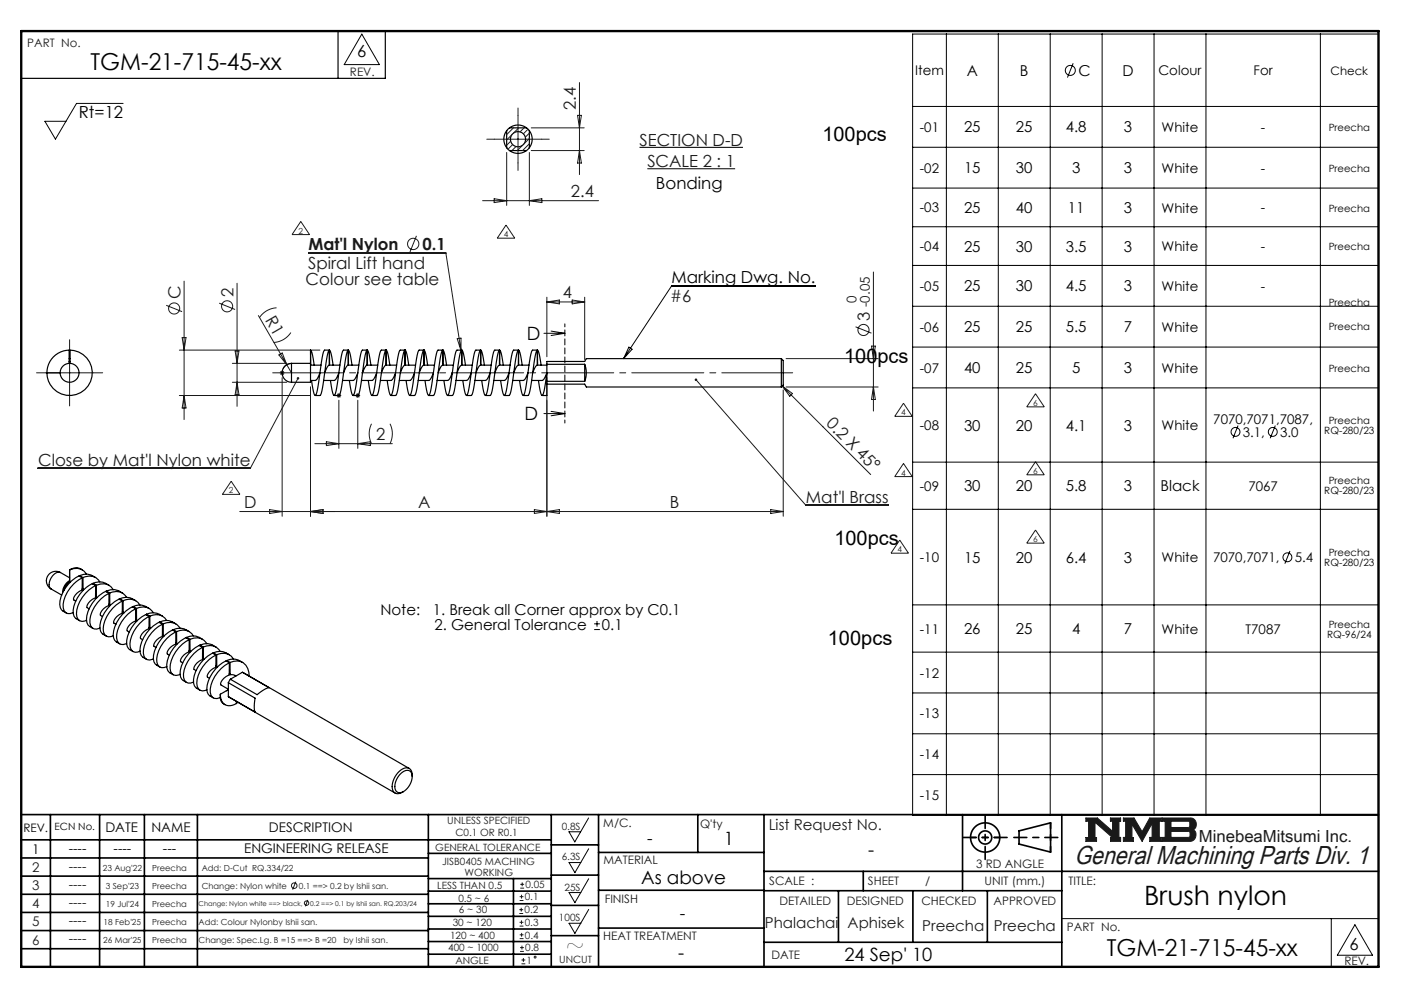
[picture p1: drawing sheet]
<svg xmlns="http://www.w3.org/2000/svg" width="297mm" height="210mm" viewBox="0 0 297 210" stroke-linecap="round" stroke-linejoin="round" font-family="sans-serif">
<g fill="none" stroke="#000" stroke-width=".35">
<path d="M4.5 172.3h287.1M4.5 177.6h112.1M10.7 172.3v32.2M21.1 172.3v32.2M30.5 172.3v32.2M41.8 172.3v32.2M90.6 172.3v32.2M116.6 172.3v32.2M116.6 178.7h10M126.6 172.3v32.2M147.6 172.3v8M161.6 172.3v32.2"/>
<path d="M203.6 172.3v16.1M215.6 175.7l6.6-1.7v6.2l-6.6-1.7zM224.6 172.3v32.2M4.5 185.3h86.1M4.5 181.4h86.1M4.5 189.1h86.1M4.5 193h86.1M4.5 196.8h86.1M90.6 199.1h26M90.6 193.8h26M90.6 188.5h26M90.6 191.1h26"/>
<path d="M90.6 180.5h26M90.6 185.8h26M90.6 196.5h26M108.6 185.8v18.5M116.6 185.1h10M116.6 191.5h10M116.6 197.9h10M126.6 196.3h35M126.6 188.3h35M126.6 180.3h35M161.6 184.3h130M161.6 199.3h63"/>
<path d="M161.6 188.4h63M177.4 188.4v10.9M182.6 184.3v4.1M193.1 188.4v10.9M208.9 188.4v10.9M4.5 200.6h86.1M90.6 201.8h26"/>
<circle cx="208.4" cy="177.1" r="3.1"/>
<circle cx="208.4" cy="177.1" r="1.39"/>
</g>
<path d="M229.7 173h2.4l3.3 2.8v-2.1h-.5v-.7h2.2v.7h-.4v3.4h.4v.8h-2.2v-.8h.4l-3.7-3.2v3.2h.4v.8h-2.3v-.8h.6v-3.4h-.6zM237.6 173h2.3l1.7 2.9 1.6-2.9h2.5v.7h-.5v3.4h.5v.8h-2.5v-.8h.5v-3l-2.1 3.8-2.1-3.6v2.9h.3v.7h-2.2v-.8h.5v-3.4h-.5zM245.9 173h6a1.34 1.34 0 0 1 1.1 1 1.34 1.34 0 0 1-.6 1.5 1.33 1.33 0 0 1 .5 1.4 1.33 1.33 0 0 1-1.2 1h-5.8v-.8h.6v-3.4h-.6zM247.7 173.7h3.8l.2 .2v.8l-.3 .3h-3.7zM247.7 175.8h3.8l.2 .3v.7l-.3 .3h-3.7z" fill="none" stroke="#191924" stroke-width=".21"/>
<path d="M76.5 7.2l3.8 6.5h-7.5zM124.5 173l-2.9 5-1.2-2.1h2.4M124.5 179.5l-2.9 5.1-1.2-2.2h2.4M124.5 185.8l-2.9 5.1-1.2-2.1h2.4M124.5 192.3l-2.9 5.1-1.2-2.1h2.4M224.6 194.3h67M281.6 194.3v10.2M286.6 195.6l3.7 6.4h-7.4z" fill="none" stroke="#000" stroke-width=".21"/>
<path d="M4.5 6.6h287.1" fill="none" stroke="#000" stroke-width=".21" stroke-dasharray="6.3 1.3 1.3 1.3" stroke-dashoffset="1.9"/>
<path d="M71.5 6.6v10M81.5 6.6v10h-77" fill="none" stroke="#000" stroke-width=".25"/>
<path d="M205.3 177.1h6.2M222.2 174v6.2" fill="none" stroke="#000" stroke-width=".35" stroke-dasharray="15.2 1.3 1.3 1.3" stroke-dashoffset="14.1"/>
<path d="M203.8 177.1h9.2M208.4 172.5v9.2M214.5 177.1h9.3" fill="none" stroke="#000" stroke-width=".35" stroke-dasharray="15.2 1.3 1.3 1.3" stroke-dashoffset="12.5"/>
<path d="M4.5 6.6h287.1v197.9h-287.1z" fill="none" stroke="#000" stroke-width=".5"/>
<path d="M229.7 173v.7h.6v3.4h-.6v.8h2.3v-.8h-.4v-3.2l3.7 3.2h-.4v.8h2.2v-.8h-.4v-3.4h.4v-.7h-2.2v.7h.5v2.1l-3.3-2.8zM237.6 173v.7h.5v3.4h-.5v.8h2.2v-.7h-.3v-2.9l2.1 3.6 2.1-3.8v3h-.5v.8h2.5v-.8h-.5v-3.4h.5v-.7h-2.5l-1.6 2.9-1.7-2.9zM247.7 175.8h3.8l.2 .3v.7l-.3 .3h-3.7zM245.9 173v.7h.6v3.4h-.6v.8h6.3l.5-.5 .3-.8-.1-.7-.5-.4a1.34 1.34 0 0 0 .6-1.5 1.34 1.34 0 0 0-1.1-1zM247.7 173.7h3.7l.3 .2v.9l-.3 .2h-3.7z" fill-rule="evenodd" fill="#191924"/>
<g fill="none" stroke="#191924" stroke-width=".21">
<path d="M122.6 17.5v19.4M104.6 29.4h10M107.2 32.2v11.2M109.6 24.4v10M112 32.2v11.2M112.4 31.8h11.2M112.4 27h11.2M122.2 24.4h.8l-.4 2.6zM122.6 31.8l.4 2.7h-.8zM38.9 59.5v29.2M50.1 59.9v26M63.6 46.8l1.9 2.8h-3.7z"/>
<path d="M65.3 53.5h29l3.2 20.7M88.1 49.9l-1.4 3.4M102.1 42.4h24.5M104.5 42l2.7 .4-2.7 .4zM107 47.6l1.9 2.8h-3.7zM112 42.4l2.6-.4v.8zM184.8 57.5v29.4M9.7 78.8h10M14.7 73.8v10M35.2 64.6l3.3 1.3M37.9 74h29.8M38.5 71.4h.8l-.4 2.6z"/>
<path d="M46.4 64.1l3.3 1.4M49.1 76.8h11.6M49.7 74.2h.9l-.5 2.6zM54.7 66.7l7 12.2M58.5 65.1a4.7 4.7 0 0 0-3.6 2.1M59 75.1l.7-.4 1 2.4zM59.2 78.9h1M59.3 78.5l.7 .7M59.7 78.4v1M59.7 79.9v29.3M60 78.5l-.7 .7M61.5 70.3a4.7 4.7 0 0 1-3.6 2.1"/>
<path d="M61.6 76.9a1.98 1.98 0 0 0-1.7 1.1M96.7 71.6l.8-.1v2.7zM115.7 79.8v29.4M115.7 62.9v12.5M115.7 63.9l2.6-.4v.8zM115.7 63.9h8M121 63.5l2.7 .4-2.7 .4zM123.7 62.9v13.1M166.3 75.8h19.5M181 69.1l3.3 1.4M184.4 73.2h.8l-.4 2.6zM37.9 83.6h27.8"/>
<path d="M38.9 83.6l.4 2.7h-.8zM49.1 80.8h11.6M50.1 80.8l.5 2.7h-.9zM63 80l-10 19h-45M65.7 81.8v27.4M66.6 93.8h16.4M69 93.4l2.7 .4-2.7 .4zM71.2 83.6h1M71.3 83.3l.7 .7M71.7 83.1v1M71.7 84.6v10.2M72 83.3l-.7 .7"/>
<path d="M75.2 83.6h1M75.3 83.3l.7 .7M75.7 83.1v1M75.7 84.6v10.2M75.7 93.8l2.6-.4v.8zM76 83.3l-.7 .7M78.6 89.6a4.7 4.7 0 0 0 0 4.2M82.5 89.6a4.7 4.7 0 0 1 0 4.2M147.2 80.3l23.2 26.5h17.5M165.5 81.6l2.1 1.6-.5 .6zM165.5 81.6l18.7 18.8M165.7 82.4v26.8"/>
<path d="M166.3 81.8h19.5M184.8 81.8l.4 2.7h-.8zM191.1 85.3l1.9 2.8h-3.7zM191.1 98l1.9 2.8h-3.7zM219 83.3l1.9 2.7h-3.7zM219 97.6l1.9 2.8h-3.7zM48.9 101.8l1.9 2.8h-3.7zM50.7 108.2h115M57 107.8l2.7 .4-2.7 .4zM65.7 108.2l2.6-.4v.8zM113 107.8l5.3 .8v-.8l-5.3 .8zM163 107.8l2.7 .4-2.7 .4z"/>
<path d="M190.3 114.2l1.9 2.8h-3.7zM219 112.1l1.9 2.8h-3.7zM62.6 186.5l-.7 1.6M65.1 190.3l-.5 1.4M109.9 193.2h.8M109.9 192.4h.8M109.9 195.9h.8M109.9 195h.8M109.9 190.4h.8M109.9 189.6h.8M109.9 198.5h.8M109.9 197.7h.8"/>
<path d="M110.1 187.8h.8M110.1 187h.8M110.3 192v.8M110.3 194.6v.9M110.3 189.2v.8M110.3 197.3v.8M110.4 200v.8M110.5 186.6v.8M110 201.2h.8M110 200.4h.8M110.3 203.8h.8M110.3 203h.8"/>
<path d="M110.7 202.6v.8"/>
<circle cx="87.4" cy="51.6" r="1.2"/>
<circle cx="36.8" cy="65.2" r="1.18"/>
<circle cx="48" cy="64.8" r="1.18"/>
<circle cx="182.7" cy="69.8" r="1.18"/>
<circle cx="62.2" cy="187.3" r=".59"/>
<circle cx="64.9" cy="191" r=".47"/>
<circle cx="113.2" cy="202.4" r=".2"/>
</g>
<g fill="none" stroke="#000" stroke-width=".21">
<path d="M193.1 7.2h98.5v165.2h-98.5zM200.2 7.2v165.2M211.2 7.2v165.2M222.2 7.2v165.2M227 13.4l-1.2 3M233.1 7.2v165.2M244.1 7.2v165.2M255.1 7.2v165.2M279.3 7.2v165.2M26 21.9h-9.8l-4.5 7.5-2.2-3.7h4.5M135.3 31.2h21.9M136.9 35.7h18.6"/>
<path d="M193.1 31.1h98.5M193.1 22.5h98.5M193.1 39.8h98.5M193.1 48h98.5M193.1 56.1h98.5M115.1 70.5h4.4M116.6 70l2.9 .5M119.5 70.5l-2.9 .5M133 73.4l.7 .5-1.8 1.9zM172.5 60.5h-30.5l-10.1 15.3M193.1 64.8h98.5M193.1 73.4h98.5"/>
<path d="M115.1 87.5h4.4M116.6 87l2.9 .5M119.5 87.5l-2.9 .4M193.1 82h98.5M193.1 97.7h98.5M261.9 90l-1.1 2.7M269.8 90l-1.1 2.7M193.1 107.7h98.5M272.9 116.5l-1.1 2.7M125.7 133.1h1.2M125.7 131.9h1.2M126.3 131.3v1.2"/>
<path d="M193.1 127.9h98.5M193.1 137.9h98.5M193.1 146.5h98.5M193.1 155.2h98.5M193.1 163.8h98.5"/>
<circle cx="226.4" cy="14.9" r="1.06"/>
<circle cx="261.4" cy="91.3" r=".94"/>
<circle cx="269.2" cy="91.3" r=".94"/>
<circle cx="272.3" cy="117.9" r=".94"/>
</g>
<path d="M119.5 68.5v21" fill="none" stroke="#000" stroke-width=".21" stroke-dasharray="1.3 .6" stroke-dashoffset=".6"/>
<path d="M104.6 29.4h-1.6M109.6 24.4v-1.6M109.6 34.4v1.6M114.6 29.4h1.6M9.7 78.8h-2M14.7 73.8v-2M19.7 78.8h2M14.7 83.8v2" fill="none" stroke="#191924" stroke-width=".21" stroke-dasharray="15.2 1.3 1.3 1.3"/>
<path d="M57.7 78.8h110" fill="none" stroke="#191924" stroke-width=".21" stroke-dasharray="15.2 1.3 1.3 1.3" stroke-dashoffset=".2"/>
<path d="M147 80.1a.27 .27 0 0 0 .1 .5 .27 .27 0 0 0 .4-.3 .27 .27 0 0 0-.4-.2l.1 .2zM62.8 79.8a.27 .27 0 0 0 .1 .4 .27 .27 0 0 0 .4 0 .27 .27 0 0 0-.1-.4l-.2 .2 .2-.2z" fill="#191924"/>
<g fill="none" stroke="#000" stroke-width=".25">
<path d="M107.2 31.2l.6 .6M107.2 27.6a3 3 0 0 0 0 3.6M107.2 27.6v3.6M107.8 27l-.6 .6M107.8 27a3 3 0 0 1 3.6 0M107.8 31.8a3 3 0 0 0 3.6 0M107.8 31.8h3.6M107.8 27h3.6M111.4 27l.6 .6M112 31.2l-.6 .6M112 27.6a3 3 0 0 1 0 3.6M112 27.6v3.6"/>
<path d="M12.7 78.8l-2.8 .1M14.6 76.8v-2.8a4.8 4.8 0 0 0-4.7 4.9M14.6 76.4h.2M14.6 75.8h.2M14.8 76.8v-2.8a4.8 4.8 0 0 1 4.7 4.9 4.8 4.8 0 0 1-4.8 4.7 4.8 4.8 0 0 1-4.8-4.7M59.7 78.9a1.98 1.98 0 0 0 2 1.9M59.7 78.9h.1M61.7 76.8a1.98 1.98 0 0 0-2 2M61.7 76.8v4M61.7 76.8h4M65.7 76.8v4h-4M65.7 74h.1"/>
<path d="M65.7 74v2.8M65.7 77.2h2.2M65.7 74v3.1M65.7 74l.4 1.1 .4 2.1M67.7 78.8h.1M67.7 78.8l-.2 .5a1.56 1.56 0 0 1-.8 1.2h-1M69.7 74v3.1v-3.1l-.1 .1a33 33 0 0 0-1.2 7l-.2 .9a2.45 2.45 0 0 1-.5 1.6M69.7 74l.4 .9 .4 2.3M69.7 74h-1a16.9 16.9 0 0 0-1.1 5.7l-.4 2.7-.5 1.2a5.1 5.1 0 0 1-.8-3.1M71.7 78.8h.1M71.7 78.8l-.2 .5a1.62 1.62 0 0 1-.8 1.2h-2.2M71.9 77.2h-2.2a2.61 2.61 0 0 0-1 1.6"/>
<path d="M73.7 74v3.1v-3.1a16 16 0 0 0-1.1 5.5l-.4 2.8a1.44 1.44 0 0 1-.5 1.3M73.7 74l.3 .6 .5 2.6M73.7 74l-1.1 .1a33 33 0 0 0-1.2 7l-.2 .9a2.38 2.38 0 0 1-.5 1.6l-.5-1-.3-2.1M75.7 78.8h.1M75.7 78.8l-.2 .5a1.62 1.62 0 0 1-.8 1.2h-2.2M75.9 77.2h-2.2a2.61 2.61 0 0 0-1 1.6M77.7 74a19.9 19.9 0 0 0-1.2 6l-.4 2.6a1.02 1.02 0 0 1-.4 1h-1M77.7 74l-.1 3.1zM77.7 74l.4 .9 .4 2.3M77.7 74h-1a16 16 0 0 0-1.1 5.5l-.4 2.8-.5 1.3a1.34 1.34 0 0 1-.5-1.4l-.3-1.7M79.7 78.8h.1M79.7 78.8l-.2 .5a1.62 1.62 0 0 1-.8 1.2h-2.2"/>
<path d="M79.9 77.2h-2.2a2.61 2.61 0 0 0-1 1.6M81.7 74v3.1l-.1-3a36 36 0 0 0-1.3 7.3l-.1 .8a1.63 1.63 0 0 1-.5 1.4M81.7 74l.3 .7 .5 2.5M81.7 74h-1a19.9 19.9 0 0 0-1.2 6l-.4 2.6-.4 1-.4-1-.4-2.1M83.7 78.8h.1M83.7 78.8l-.2 .5a1.56 1.56 0 0 1-.8 1.2M83.9 77.2h-2.2a2.61 2.61 0 0 0-1 1.6M85.7 74a18.8 18.8 0 0 0-1.2 5.9l-.4 2.6a1.07 1.07 0 0 1-.4 1.1M85.7 74l-.1 3.1zM85.7 74l.4 1 .4 2.2M85.7 74l-1.1 .1a36 36 0 0 0-1.3 7.3l-.1 .8a1.36 1.36 0 0 1-.6 1.4l-.3-.6-.4-2.5M87.7 78.8h.1"/>
<path d="M87.7 78.8l-.2 .5a1.62 1.62 0 0 1-.8 1.2h-2.2M87.9 77.2h-2.2a2.61 2.61 0 0 0-1 1.6M89.7 74l-.1 .1a52.8 52.8 0 0 0-1.4 8.1 1.86 1.86 0 0 1-.5 1.4M89.7 74l-.1 3.1zM89.7 74l.3 .7 .5 2.5M89.7 74h-1a18.8 18.8 0 0 0-1.2 5.9l-.4 2.6-.4 1.1a6.5 6.5 0 0 1-.8-3.1M91.7 78.8h.1M91.7 78.8l-.2 .5a1.62 1.62 0 0 1-.8 1.2h-2.2M91.9 77.2h-2.2a2.61 2.61 0 0 0-1 1.6M93.7 74l-.1 3.1 .1-3.1a17.8 17.8 0 0 0-1.1 5.8l-.5 2.7a1.16 1.16 0 0 1-.4 1.1M93.7 74l.4 1.1 .4 2.1M93.7 74l-1.1 .1a52.8 52.8 0 0 0-1.4 8.1 1.65 1.65 0 0 1-.6 1.4l-.2-.6-.5-2.5"/>
<path d="M95.7 78.8h.1M95.7 78.8l-.2 .5a1.62 1.62 0 0 1-.8 1.2h-2.2M95.9 77.2h-2.2a2.61 2.61 0 0 0-1 1.6M97.7 74l-.1 .1a29.7 29.7 0 0 0-1.2 7.1l-.2 .9a2.13 2.13 0 0 1-.5 1.5M97.7 74l-.1 3.1zM97.7 74l.3 .8 .5 2.4M97.7 74h-1a17.8 17.8 0 0 0-1.1 5.8l-.5 2.7-.4 1.1a5.8 5.8 0 0 1-.8-3.1M99.7 78.8h.1M99.7 78.8l-.2 .5a1.62 1.62 0 0 1-.8 1.2h-2.2M99.9 77.2h-2.2a2.61 2.61 0 0 0-1 1.6M101.7 74a16.9 16.9 0 0 0-1.1 5.7l-.4 2.7a1.28 1.28 0 0 1-.5 1.2M101.7 74l-.1 3.1z"/>
<path d="M101.7 74l.4 1.1 .4 2.1M101.7 74l-1.1 .1a29.7 29.7 0 0 0-1.2 7.1l-.2 .9a1.99 1.99 0 0 1-.5 1.5l-.3-.5-.5-2.6M103.7 78.8h.1M103.7 78.8l-.2 .5a1.62 1.62 0 0 1-.8 1.2h-2.2M103.9 77.2h-2.2a2.61 2.61 0 0 0-1 1.6M105.7 74v3.1l-.1-3a23 23 0 0 0-1.1 6l-.3 1.9a2.45 2.45 0 0 1-.5 1.6M105.7 74l.4 .9 .4 2.3M105.7 74h-1a16.9 16.9 0 0 0-1.1 5.7l-.4 2.7-.5 1.2a1.62 1.62 0 0 1-.5-1.4l-.3-1.7M107.7 78.8h.1M107.7 78.8l-.2 .5a1.62 1.62 0 0 1-.8 1.2h-2.2M107.9 77.2h-2.2a2.61 2.61 0 0 0-1 1.6M109.7 74a16 16 0 0 0-1.1 5.5l-.4 2.8a1.44 1.44 0 0 1-.5 1.3"/>
<path d="M109.7 74l-.1 3.1zM109.7 74l.3 .6 .5 2.6M109.7 74l-1.1 .1a23 23 0 0 0-1.1 6l-.3 1.9a2.38 2.38 0 0 1-.5 1.6l-.5-1-.3-2.1M111.7 78.8h.1M111.7 78.8l-.2 .5a1.62 1.62 0 0 1-.8 1.2h-2.2M111.9 77.2h-2.2a2.61 2.61 0 0 0-1 1.6M113.7 74v3.1v-3.1a20.9 20.9 0 0 0-1.2 6l-.4 2.6a1.02 1.02 0 0 1-.4 1h-1M113.7 74l.4 .9 .4 2.3M113.7 74h-1a16 16 0 0 0-1.1 5.5l-.4 2.8-.5 1.3a1.35 1.35 0 0 1-.5-1.4l-.3-1.7M115.7 78.8h.1M115.7 77.2h-2a2.61 2.61 0 0 0-1 1.6M115.7 78.8l-.2 .5a1.62 1.62 0 0 1-.8 1.2h-2.2"/>
<path d="M115.7 78.8l-.6 3.8-.4 1-.4-1-.4-2.1M115.7 78.8v4.8h-1M115.7 77h8M115.7 77v1.8M123.7 77a4.8 4.8 0 0 1 0 3.6M123.7 77v3.6M165.3 75.8h-41.3l-.3 .6h-8v.6M165.3 75.8v6M165.3 75.8a1.58 1.58 0 0 1 .4 1.8v2.5a1.58 1.58 0 0 1-.4 1.7M66.7 83.6h1M70.7 83.6h1M78.7 83.6h1"/>
<path d="M80.5 80.5h2.2M82.7 83.6h1M86.7 83.6h1M90.7 83.6h1M94.7 83.6h1M98.7 83.6h1M102.7 83.6h1M106.7 83.6h1M115.7 81.2h8l.3 .6h41.3M115.7 80.6h8M10.8 124.6l2.3 1.2M12.8 121.1a2 2 0 0 0-2.7 .7 2 2 0 0 0 .7 2.8"/>
<path d="M12.8 121.1a2.22 2.22 0 0 0-2.4 2.2l.1 .9 .3 .4M12.8 121.1l1.9 1.1M13.3 129.2l.7 .4M14.6 123v.1M14.6 123.1a2.52 2.52 0 0 0-1.1 1.8M14.7 120.5l1.3-.4 .7 .1 .7 .3M14.7 122.8a3.1 3.1 0 0 0-1.5 2.6M14.7 120.5h.1M14.7 123h.1M14.7 120.5v2.5M14.7 123h-.1M14.7 120.5a2.57 2.57 0 0 1 3.6 .9"/>
<path d="M14.9 123.1h-.3M16.8 121.7a3.1 3.1 0 0 1 3.4 .4M16.8 121.7l.8 .4M16.8 121.7v.2M17.4 124.5l.2 .1M17.4 122.2a7.3 7.3 0 0 0-4 6.3 1.33 1.33 0 0 0 2.1 1.1M17.4 122.2v2.5l.2-.1M17.4 122.2l-.7-.4a7.4 7.4 0 0 0-4.1 6l.1 .7 .6 .7M17.6 122.1v2.5M17.6 122.1a2.59 2.59 0 0 1 3.5 1M17.7 124.7a2.58 2.58 0 0 0-2.1 2.1l.4 .3M19.7 123.4a3.2 3.2 0 0 1 3.4 .4"/>
<path d="M19.7 123.4l.7 .4M19.7 123.4v.1M20.2 126.1l.2 .1M20.2 123.8a7.5 7.5 0 0 0-4 6 1.35 1.35 0 0 0 .6 1.4 1.35 1.35 0 0 0 1.5 0M20.2 123.8v2.5l.2-.1M20.2 123.8l-.7-.4a7.3 7.3 0 0 0-4 6.4 1.87 1.87 0 0 0 1.3 1.5M20.4 123.8v2.4M20.4 123.8a2.57 2.57 0 0 1 3.6 .9M20.6 126.4a2.58 2.58 0 0 0-2.2 2.1l.5 .3M22.5 125a3.1 3.1 0 0 1 3.4 .4M22.5 125l.7 .4M22.5 125v.2"/>
<path d="M23 127.8l.2 .1M23.1 125.5a7.2 7.2 0 0 0-4.1 6.2 1.32 1.32 0 0 0 .7 1.2 1.32 1.32 0 0 0 1.4-.1M23.1 125.5l-.1 2.4h.2M23.1 125.5l-.8-.4a7.5 7.5 0 0 0-4 5.9 1.82 1.82 0 0 0 1.4 1.9M23.2 125.4v2.5M23.2 125.4a2.57 2.57 0 0 1 3.5 .9M23.4 128a2.58 2.58 0 0 0-2.2 2.1l.5 .3M25.3 126.6a2.89 2.89 0 0 1 2.7 0M25.3 126.6l.7 .4M25.3 126.6v.2M25.9 129.4l.2 .1M25.9 127.1a7.5 7.5 0 0 0-4.1 5.9 1.37 1.37 0 0 0 .6 1.5 1.37 1.37 0 0 0 1.6-.1"/>
<path d="M25.9 127.1v2.5l.2-.1M25.9 127.1l-.7-.4a7.2 7.2 0 0 0-4.1 6.3 1.84 1.84 0 0 0 1.4 1.5M26 127l.1 2.5M26 127a2.66 2.66 0 0 1 3.6 1M26.2 129.6a2.58 2.58 0 0 0-2.2 2.1l.5 .3M26.9 133.4l.4 .3M28 126.6l.7 .4M28.2 128.3a2.93 2.93 0 0 1 2.6 0M28.2 128.3l.7 .4M28.2 128.3v.1M28.7 131l.2 .1M28.7 128.7a7.3 7.3 0 0 0-4 6.2 1.32 1.32 0 0 0 .7 1.3 1.32 1.32 0 0 0 1.4-.1"/>
<path d="M28.7 128.7v2.5l.2-.1M28.7 128.7l-.7-.4a7.5 7.5 0 0 0-4 5.9 1.83 1.83 0 0 0 1.3 2M28.9 128.7v2.4M28.9 128.7a2.57 2.57 0 0 1 3.5 .9M29 131.3a2.58 2.58 0 0 0-2.1 2.1M29.7 135l.5 .3M30.8 128.3l.7 .4M31 129.9a2.83 2.83 0 0 1 2.7 0M31 129.9l.7 .4M31 129.9v.2M31.5 132.7l.2 .1M31.5 130.4a7.2 7.2 0 0 0-4 6.5 1.29 1.29 0 0 0 2.1 .8"/>
<path d="M31.5 130.4v2.4h.2M31.5 130.4l-.7-.4a7.3 7.3 0 0 0-4 6.2 1.82 1.82 0 0 0 1.4 1.6M31.7 130.3v2.5M31.7 130.3a2.63 2.63 0 0 1 3.5 .9M31.9 132.9a2.58 2.58 0 0 0-2.2 2.1h.1M33.7 129.9l.7 .4M33.8 131.5a3.1 3.1 0 0 1 3.4 .4M33.8 131.5l.7 .4M33.8 131.5v.2M34.4 134.3l.1 .1M34.4 132a7.4 7.4 0 0 0-4.1 6.1 1.33 1.33 0 0 0 .7 1.3 1.33 1.33 0 0 0 1.4-.1M34.4 132v2.5l.1-.1"/>
<path d="M34.4 132l-.7-.4a7.2 7.2 0 0 0-4 6.5 2 2 0 0 0 1.3 1.3M34.5 131.9v2.5M34.5 131.9a2.56 2.56 0 0 1 3.6 1M34.7 134.5a2.58 2.58 0 0 0-2.2 2.1l.5 .3M35.4 138.3l.4 .3M36.6 133.2a2.79 2.79 0 0 1 2.7 0M36.6 133.2l.8 .4M36.6 133.2v.1M37.2 135.9l.2 .1M37.2 133.6a7.3 7.3 0 0 0-4 6.4 1.3 1.3 0 0 0 2.1 1M37.2 133.6v2.5l.2-.1M37.2 133.6l-.7-.4a7.4 7.4 0 0 0-4.1 6.1l.2 .7 .5 .6"/>
<path d="M37.4 133.6v2.4M37.4 133.6a2.6 2.6 0 0 1 3.5 .9M37.5 136.2a2.58 2.58 0 0 0-2.1 2.1M39.3 133.2l.7 .4M39.5 134.8a3.1 3.1 0 0 1 3.4 .4M39.5 134.8l.7 .4M39.5 134.8v.2M40 137.6l.2 .1M40 135.3a7.4 7.4 0 0 0-4 6 1.34 1.34 0 0 0 .6 1.4 1.34 1.34 0 0 0 1.5-.1M40 135.3v2.4h.2M40 135.3l-.7-.4a7.3 7.3 0 0 0-4 6.4l.2 .5 .4 .5M40.2 135.2v2.5"/>
<path d="M40.2 135.2a2.57 2.57 0 0 1 3.5 .9M40.4 137.8a2.58 2.58 0 0 0-2.2 2.1l.5 .3M42.3 136.4a3.1 3.1 0 0 1 3.4 .4M42.3 136.4l.7 .4M42.3 136.4v.2M42.8 139.2l.2 .1M42.9 136.9a7.3 7.3 0 0 0-4.1 6.3 1.33 1.33 0 0 0 2.1 1M42.9 136.9l-.1 2.5 .2-.1M42.9 136.9l-.8-.4a7.4 7.4 0 0 0-4 6 1.81 1.81 0 0 0 1.4 1.8M43 136.8v2.5M43 136.8a2.59 2.59 0 0 1 3.5 .9M43.2 139.4a2.58 2.58 0 0 0-2.2 2.1l.1 .1"/>
<path d="M45.1 138.1a3.1 3.1 0 0 1 3.4 .4M45.1 138.1l.7 .4M45.1 138.1v.1M45.7 138.5a7.5 7.5 0 0 0-4.1 6 1.35 1.35 0 0 0 .6 1.4 1.35 1.35 0 0 0 1.6 0M45.7 138.5v2.5l.2-.1M45.7 138.5l-.7-.4a7.3 7.3 0 0 0-4 6.4l.1 .6 .5 .4M45.8 138.5l.1 2.4M45.8 138.5a2.67 2.67 0 0 1 3.6 .9M48 139.7a3 3 0 0 1 2.6 0M48 139.7l.7 .4M48 139.7v.2M50.6 139.7l.7 .4"/>
<path d="M33.1 140.7l.7 .4M35.9 142.3l.7 .4M41.1 141.6l.4 .2M41.6 145.6l.7 .4M45.7 140.8l.2 .1M46 141.1a2.58 2.58 0 0 0-2.2 2l.5 .4M46.6 146.8a2.07 2.07 0 0 0 1 2.2 2.07 2.07 0 0 0 2.4-.2M46.6 146.8a1.73 1.73 0 0 0 .7 2M46.7 144.8l1.6 1M47.2 148.8l.4 .2M48.3 147.3l.2 .2M48.3 144.4l5.7 3.2a5.7 5.7 0 0 0 0 3"/>
<path d="M48.3 145.8l-1.7 1M48.3 147.3l35.3 20.4M48.3 144.4v2.9M48.5 142.5l.2 .1M48.5 140.2a7.4 7.4 0 0 0-4 6.2 1.32 1.32 0 0 0 .7 1.2 1.32 1.32 0 0 0 1.4-.1M48.5 140.2v2.4h.2M48.5 140.2l-.7-.4a7.5 7.5 0 0 0-4.1 5.9 1.82 1.82 0 0 0 1.4 1.9M48.7 140.1v2.5M48.7 140.1a2.74 2.74 0 0 1 2.9 .2 2.74 2.74 0 0 1 1.1 2.7M48.7 143.6l-.4 .8M49.9 143a2.3 2.3 0 0 0-3.2 1.8M50 148.3v.5"/>
<path d="M50.3 148.5l-.3 .3M51.3 142.2l5.6 3.2a5.7 5.7 0 0 0-2.5 1.5l-5.7-3.3M51.3 142.2l35.3 20.3M51.3 142.2l-2.6 1.4M84.7 163.7a1.44 1.44 0 0 1 2.3-.3 3.4 3.4 0 0 1-2.6 4.2 1.45 1.45 0 0 1-.8-2l.3-.8zM87.2 164.2a1.41 1.41 0 0 0-.7-1.7 1.41 1.41 0 0 0-1.8 .4 4.1 4.1 0 0 0-1.5 4.4 1.42 1.42 0 0 0 2.2 .1"/>
<circle cx="109.6" cy="29.4" r="1.6"/>
<circle cx="14.7" cy="78.8" r=".02"/>
<circle cx="14.7" cy="78.8" r="2"/>
</g>
<path d="M108 29.9l-.8 .8M108.3 28.5l-1.1 1.1M108.4 30.6l-.9 1M108.6 27l-1.4 1.5M109.2 31l-.9 .8M109.7 27l-1.1 1.2M110.5 30.7l-1.1 1.1M110.9 27l-.9 .9M111.7 27.3l-1 1M112 28.2l-.9 .8M112 29.3l-1.1 1.1M112 30.4l-1.5 1.4" fill="none" stroke="#191924" stroke-width=".21"/>
<text font-size="5.6" x="242" y="191.4">Brush nylon</text>
<text font-size="5.5" fill="#191924" x="227.3" y="182.7">General Machining Parts Div. 1</text>
<g font-size="4.9">
<text x="19.2" y="14.8">TGM-21-715-45-xx</text>
<text x="119.6" y="201.6">~</text>
<text x="234.1" y="202.1">TGM-21-715-45-xx</text>
</g>
<g font-size="4.2">
<text x="174" y="29.9">100pcs</text>
<text x="178.6" y="76.7">100pcs</text>
<text x="176.5" y="115.3">100pcs</text>
<text x="175.1" y="136.4">100pcs</text>
</g>
<g font-size="3.9">
<text x="111.4" y="71.8">D</text>
<text x="111" y="88.9">D</text>
<text x="153.1" y="178.6">1</text>
<text x="183.7" y="181">-</text>
<text x="135.6" y="186.9">As above</text>
<text x="143.5" y="202.9">-</text>
<text x="178.6" y="203.3">24 Sep' 10</text>
</g>
<g font-size="3.5">
<text x="75.6" y="12.1">6</text>
<text x="16.7" y="24.9">Rt=12</text>
<text x="138.8" y="40">Bonding</text>
<text x="142.1" y="59.9">Marking Dwg. No.</text>
<text x="136.9" y="178.6">-</text>
<text x="143.8" y="194.4">-</text>
<text x="285.5" y="200.9">6</text>
</g>
<g font-size="3.5" fill="#191924">
<text x="121.8" y="23.3" transform="rotate(-90 121.8 23.3)">2.4</text>
<text x="135.3" y="30.8">SECTION D-D</text>
<text x="136.9" y="35.3">SCALE 2 : 1</text>
<text x="120.8" y="41.7">2.4</text>
<text x="65.3" y="53">Mat'l Nylon</text>
<text x="89.4" y="53">0.1</text>
<text x="65.2" y="56.8">Spiral Lift hand</text>
<text x="38.2" y="63.3" transform="rotate(-90 38.2 63.3)">C</text>
<text x="49.4" y="62.8" transform="rotate(-90 49.4 62.8)">2</text>
<text x="64.7" y="60.2">Colour see table</text>
<text x="119.1" y="63.1">4</text>
<text x="141.8" y="63.9">#6</text>
<text x="56" y="67.7" transform="rotate(60 56 67.7)">R1</text>
<text x="184" y="67.8" transform="rotate(-90 184 67.8)">3</text>
<text x="174.6" y="89.7" transform="rotate(45 174.6 89.7)">0.2 X 45°</text>
<text x="79.6" y="93.1">2</text>
<text x="8.1" y="98.5">Close by Mat'l Nylon white</text>
<text x="51.7" y="107.4">D</text>
<text x="88.5" y="107.4">A</text>
<text x="141.7" y="107.4">B</text>
<text x="170.5" y="106.3">Mat'l Brass</text>
<text x="253.6" y="178.1">MinebeaMitsumi Inc.</text>
</g>
<g font-size="3.2">
<text x="204.5" y="16.1">A</text>
<text x="215.8" y="16.1">B</text>
<text x="228.2" y="16.1">C</text>
<text x="237.5" y="16.1">D</text>
<text x="203.9" y="28">25</text>
<text x="214.9" y="28">25</text>
<text x="225.5" y="28">4.8</text>
<text x="237.8" y="28">3</text>
<text x="203.9" y="36.7">15</text>
<text x="214.9" y="36.7">30</text>
<text x="226.8" y="36.7">3</text>
<text x="237.8" y="36.7">3</text>
<text x="203.9" y="45.1">25</text>
<text x="214.9" y="45.1">40</text>
<text x="225.9" y="45.1">11</text>
<text x="237.8" y="45.1">3</text>
<text x="203.9" y="53.2">25</text>
<text x="214.9" y="53.2">30</text>
<text x="225.5" y="53.2">3.5</text>
<text x="237.8" y="53.2">3</text>
<text x="203.9" y="61.6">25</text>
<text x="214.9" y="61.6">30</text>
<text x="225.5" y="61.6">4.5</text>
<text x="237.8" y="61.6">3</text>
<text x="203.9" y="70.3">25</text>
<text x="214.9" y="70.3">25</text>
<text x="225.5" y="70.3">5.5</text>
<text x="237.8" y="70.3">7</text>
<text x="203.9" y="78.9">40</text>
<text x="214.9" y="78.9">25</text>
<text x="226.8" y="78.9">5</text>
<text x="237.8" y="78.9">3</text>
<text x="203.9" y="91.1">30</text>
<text x="214.9" y="91.1">20</text>
<text x="225.5" y="91.1">4.1</text>
<text x="237.8" y="91.1">3</text>
<text x="203.9" y="103.9">30</text>
<text x="214.9" y="103.9">20</text>
<text x="225.5" y="103.9">5.8</text>
<text x="237.8" y="103.9">3</text>
<text x="245.5" y="103.9">Black</text>
<text x="203.9" y="119.1">15</text>
<text x="214.9" y="119.1">20</text>
<text x="225.5" y="119.1">6.4</text>
<text x="237.8" y="119.1">3</text>
<text x="80.5" y="130">Note:</text>
<text x="91.6" y="130">1. Break all Corner approx by C0.1</text>
<text x="91.9" y="133.1">2. General Tolerance</text>
<text x="127.3" y="133.1">0.1</text>
<text x="203.9" y="134.1">26</text>
<text x="214.9" y="134.1">25</text>
<text x="226.8" y="134.1">4</text>
<text x="237.8" y="134.1">7</text>
</g>
<g font-size="3.2" fill="#191924">
<text x="162.6" y="175.5">List Request No.</text>
<text x="161.8" y="196.3">Phalachai</text>
<text x="179.3" y="196.3">Aphisek</text>
<text x="195.1" y="196.8">Preecha</text>
<text x="210.2" y="196.8">Preecha</text>
</g>
<g font-size="2.8">
<text x="193.6" y="16">Item</text>
<text x="245.1" y="16">Colour</text>
<text x="265.2" y="16">For</text>
<text x="194.6" y="27.9">-01</text>
<text x="245.7" y="27.9">White</text>
<text x="266.7" y="27.9">-</text>
<text x="194.6" y="36.5">-02</text>
<text x="245.7" y="36.6">White</text>
<text x="266.7" y="36.5">-</text>
<text x="194.6" y="44.9">-03</text>
<text x="245.7" y="45">White</text>
<text x="266.7" y="44.9">-</text>
<text x="194.6" y="53.1">-04</text>
<text x="245.7" y="53.1">White</text>
<text x="266.7" y="53.1">-</text>
<text x="194.6" y="61.5">-05</text>
<text x="245.7" y="61.5">White</text>
<text x="266.7" y="61.5">-</text>
<text x="194.6" y="70.2">-06</text>
<text x="245.7" y="70.2">White</text>
<text x="194.6" y="78.8">-07</text>
<text x="245.7" y="78.8">White</text>
<text x="256.7" y="89.6">7070,7071,7087,</text>
<text x="194.6" y="91">-08</text>
<text x="245.7" y="91">White</text>
<text x="262.9" y="92.4">3.1,</text>
<text x="270.8" y="92.4">3.0</text>
<text x="194.6" y="103.8">-09</text>
<text x="264.1" y="103.8">7067</text>
<text x="194.6" y="118.9">-10</text>
<text x="245.7" y="119">White</text>
<text x="256.6" y="118.9">7070,7071,</text>
<text x="273.9" y="118.9">5.4</text>
<text x="194.6" y="134">-11</text>
<text x="245.7" y="134">White</text>
<text x="263.5" y="134">T7087</text>
<text x="194.6" y="143.3">-12</text>
<text x="194.6" y="151.9">-13</text>
<text x="194.6" y="160.6">-14</text>
<text x="194.6" y="169.2">-15</text>
<text x="22.3" y="175.9">DATE</text>
<text x="32" y="175.9">NAME</text>
<text x="56.9" y="175.9">DESCRIPTION</text>
<text x="6.8" y="180.6">1</text>
<text x="14.5" y="180.3">----</text>
<text x="24" y="180.3">----</text>
<text x="34.5" y="180.3">---</text>
<text x="51.7" y="180.3">ENGINEERING RELEASE</text>
</g>
<g font-size="2.8" fill="#191924">
<text x="181.2" y="64" transform="rotate(-90 181.2 64)">0</text>
<text x="184" y="64.9" transform="rotate(-90 184 64.9)">-0.05</text>
<text x="6.8" y="184.4">2</text>
<text x="14.5" y="184.1">----</text>
<text x="6.8" y="188.3">3</text>
<text x="14.5" y="188">----</text>
<text x="14.5" y="191.8">----</text>
<text x="6.8" y="192.1">4</text>
<text x="6.8" y="195.9">5</text>
<text x="14.5" y="195.6">----</text>
<text x="6.8" y="199.8">6</text>
<text x="14.5" y="199.5">----</text>
</g>
<g font-size="2.5" fill="#191924">
<text x="5.7" y="9.8">PART No.</text>
<text x="74" y="16">REV.</text>
<text x="127.6" y="174.8">M/C.</text>
<text x="148.1" y="175.1">Q'ty</text>
<text x="127.6" y="182.8">MATERIAL</text>
<text x="206.5" y="183.6">3 RD ANGLE</text>
<text x="127.9" y="191">FINISH</text>
<text x="162.7" y="187.2">SCALE :</text>
<text x="164.9" y="191.4">DETAILED</text>
<text x="179.1" y="191.4">DESIGNED</text>
<text x="183.6" y="187.2">SHEET</text>
<text x="194.9" y="191.4">CHECKED</text>
<text x="195.7" y="187.2">/</text>
<text x="208.3" y="187.2">UNIT (mm.)</text>
<text x="210.2" y="191.4">APPROVED</text>
<text x="226" y="187.2">TITLE:</text>
<text x="225.7" y="196.8">PART No.</text>
<text x="127.6" y="198.9">HEAT TREATMENT</text>
<text x="163.2" y="202.9">DATE</text>
<text x="284.4" y="204.1">REV.</text>
</g>
<g font-size="2.5">
<text x="281.5" y="15.8">Check</text>
<text x="4.9" y="175.9">REV.</text>
</g>
<g font-size="2.1">
<text x="281.1" y="27.7">Preecha</text>
<text x="281.1" y="36.3">Preecha</text>
<text x="281.1" y="44.7">Preecha</text>
<text x="281.1" y="52.9">Preecha</text>
<text x="281.1" y="64.6">Preecha</text>
<text x="281.1" y="69.9">Preecha</text>
<text x="281.1" y="78.6">Preecha</text>
<text x="281.1" y="89.6">Preecha</text>
<text x="280.1" y="91.7">RQ-280/23</text>
<text x="280.1" y="104.5">RQ-280/23</text>
<text x="281.1" y="102.4">Preecha</text>
<text x="280.1" y="119.8">RQ-280/23</text>
<text x="281.1" y="117.7">Preecha</text>
<text x="280.7" y="134.8">RQ-96/24</text>
<text x="281.1" y="132.7">Preecha</text>
<text x="11.6" y="175.6">ECN No.</text>
</g>
<g font-size="2.1" fill="#191924">
<text x="92.1" y="179.9">GENERAL TOLERANCE</text>
<text x="94.6" y="174.2">UNLESS SPECIFIED</text>
<text x="96.4" y="176.8">C0.1 OR R0.1</text>
<text x="118.8" y="175.5">0.8S</text>
<text x="93.5" y="182.9">JISB0405 MACHING</text>
<text x="98.2" y="185.3">WORKING</text>
<text x="118.8" y="181.9">6.3S</text>
<text x="92.5" y="187.9">LESS THAN 0.5</text>
<text x="97" y="190.7">0.5 ~ 6</text>
<text x="111" y="190.4">0.1</text>
<text x="111.2" y="187.8">0.05</text>
<text x="119.4" y="188.4">25S</text>
<text x="95.8" y="195.8">30 ~ 120</text>
<text x="97.1" y="193.1">6 ~ 30</text>
<text x="110.9" y="193.2">0.2</text>
<text x="111" y="195.9">0.3</text>
<text x="118.2" y="194.8">100S</text>
<text x="94.8" y="201.1">400 ~ 1000</text>
<text x="95.2" y="198.5">120 ~ 400</text>
<text x="96.3" y="203.9">ANGLE</text>
<text x="111" y="198.5">0.4</text>
<text x="111.1" y="201.2">0.8</text>
<text x="111.4" y="203.8">1</text>
<text x="118.3" y="203.7">UNCUT</text>
</g>
<g font-size="1.8" fill="#191924">
<text x="63.1" y="49.4">2</text>
<text x="106.6" y="50.2">4</text>
<text x="190.6" y="87.8">4</text>
<text x="218.6" y="85.8">6</text>
<text x="190.6" y="100.6">4</text>
<text x="218.6" y="100.2">6</text>
<text x="48.4" y="104.3">2</text>
<text x="189.8" y="116.8">4</text>
<text x="218.6" y="114.6">6</text>
<text x="21.7" y="184.1">23 Aug'22</text>
<text x="32.2" y="184.1">Preecha</text>
<text x="42.7" y="184.1">Add: D-Cut RQ.334/22</text>
<text x="22.4" y="191.8">19 Jul'24</text>
<text x="22.4" y="188">3 Sep'23</text>
<text x="32.2" y="191.8">Preecha</text>
<text x="32.2" y="188">Preecha</text>
<text x="42.7" y="188">Change: Nylon white</text>
<text x="63.2" y="188">0.1 ==&gt; 0.2 by Ishii san.</text>
<text x="21.9" y="195.6">18 Feb'25</text>
<text x="32.2" y="195.6">Preecha</text>
<text x="42" y="195.6">Add: Colour Nylonby Ishii san.</text>
<text x="21.8" y="199.5">26 Mar'25</text>
<text x="32.2" y="199.5">Preecha</text>
<text x="42" y="199.5">Change: Spec.Lg. B =15 ==&gt; B =20</text>
<text x="72.6" y="199.5">by Ishii san.</text>
</g>
<g font-size="1.4" fill="#191924">
<text x="42" y="191.5">Change: Nylon white ==&gt; black,</text>
<text x="65.6" y="191.5">0.2 ==&gt; 0.1 by Ishii san. RQ.203/24</text>
</g>
</svg>
